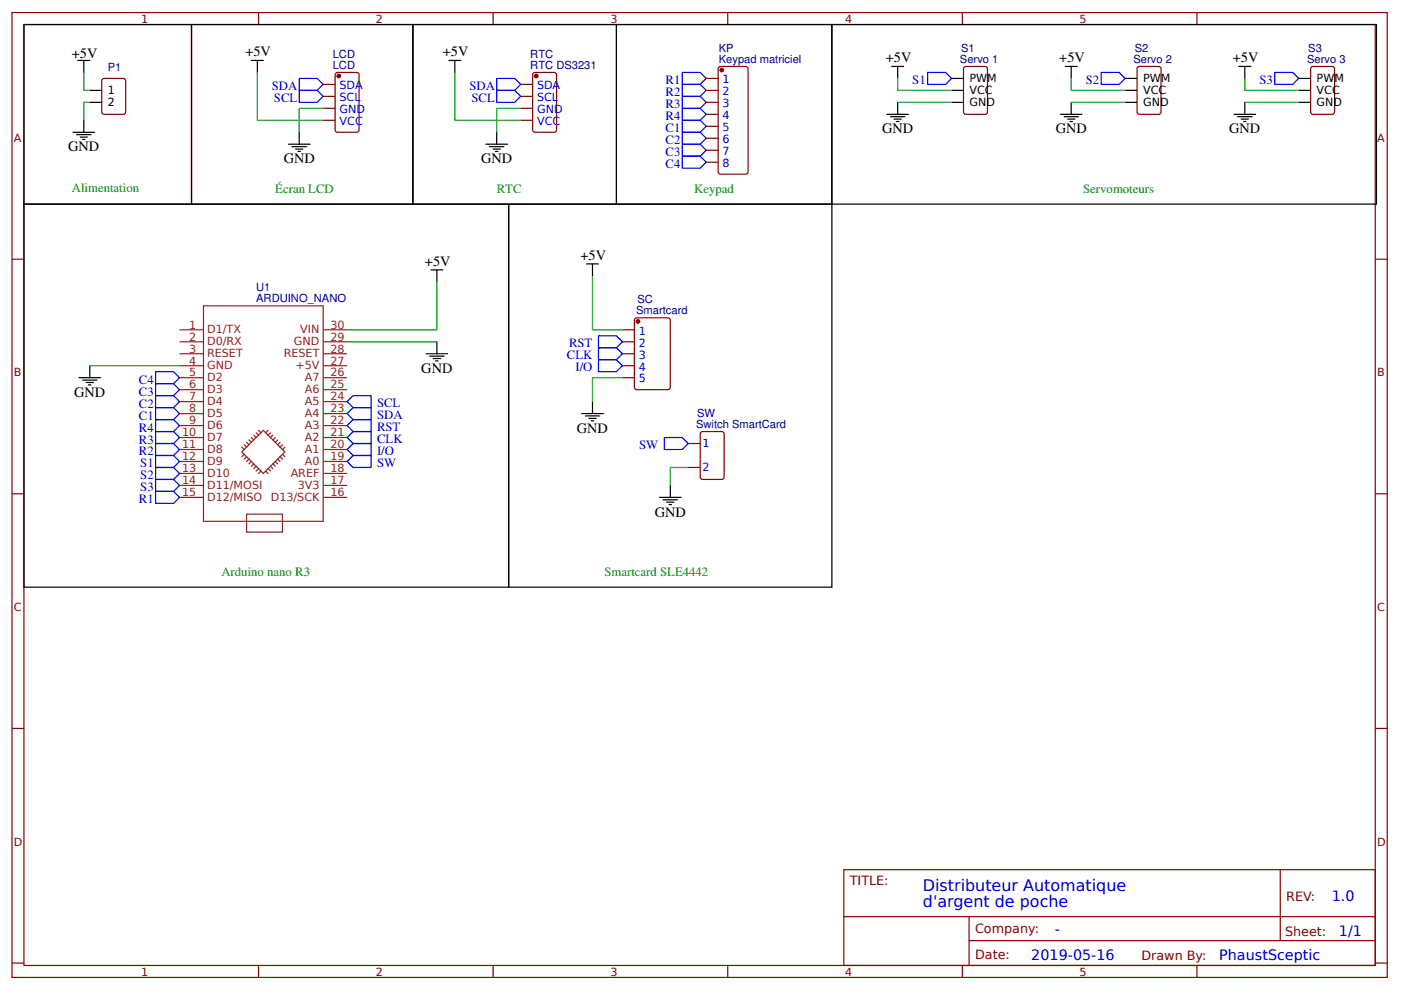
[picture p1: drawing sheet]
<svg xmlns="http://www.w3.org/2000/svg" width="310mm" height="219mm" viewBox="0 0 310 219" stroke-linecap="round" stroke-linejoin="round" font-family="sans-serif">
<g fill="none" stroke="#800" stroke-width=".26">
<path d="M2.6 2.8h304.1v213.2h-304.1zM5.3 5.4h298.7v208h-298.7zM22.8 17.4l4.5-.1 .4 .3 .1 7.1-.3 .5-4.5 .1-.4-.3-.1-7.1zM57.1 2.8v2.6M71.4 18.7h2.7M74.3 16.1l4.5-.1 .5 .3 .1 12.4-.3 .5h-4.5l-.4-.2-.1-12.5zM109 2.8v2.6M115.1 18.7h2.6M118 16.1l4.5-.1 .5 .3v12.4l-.2 .5h-4.5l-.5-.2-.1-12.5zM156.1 17.3h2.6M156.1 20h2.6M159 14.8l5.8-.1 .3 .1 .3 .4v22.8l-.1 .2-.5 .3h-5.5l-.5-.3-.1-.2v-22.8z"/>
<path d="M160.9 2.8v2.6M212.7 2.8v2.6M213.1 14.9l.4-.2h4.3l.4 .2 .1 9.8-.3 .5-4.5 .1-.4-.3zM251.4 14.9l.5-.2h4.2l.5 .2v9.8l-.2 .5-4.5 .1-.5-.3zM264.6 2.8v2.6M289.8 14.9l.4-.2h4.3l.4 .2 .1 9.8-.3 .5-4.5 .1-.4-.3zM71.4 21.3h2.7M71.4 23.9h2.7M71.4 26.6h2.7M115.1 21.3h2.6M115.1 23.9h2.6M115.1 26.6h2.6"/>
<path d="M156.1 22.6h2.6M156.1 25.3h2.6M156.1 27.9h2.6M156.1 30.6h2.6M156.1 33.2h2.6M156.1 35.9h2.6M2.6 57.3h2.7M304 57.3h2.7M137.6 72.9h2.6M137.6 75.5h2.6M137.6 78.2h2.6M140.5 70.3l7.1-.1 .5 .3 .1 15.1-.3 .4-7.1 .1-.5-.2-.1-15.1z"/>
<path d="M137.6 80.8h2.6M137.6 83.5h2.6M152.1 98h2.7M155 95.5l4.5-.1 .5 .2 .1 9.8-.3 .5-4.5 .1-.4-.3-.1-9.8zM2.6 109.1h2.7M152.1 103.3h2.7M304 109.1h2.7M2.6 161h2.7M304 161h2.7M186.5 192.2h117.5v21.2h-117.5zM283 192.2v15.7M2.6 212.9h2.7"/>
<path d="M57.1 213.4v2.6M109 213.4v2.6M160.9 213.4v2.6M186.6 202.6h117.3M212.7 213.4v2.6M214.2 207.9h89.7M214.2 202.6v10.6M264.6 213.4v2.6M304 212.9h2.7"/>
</g>
<g fill="none" stroke="#8d2323" stroke-width=".26">
<path d="M39.7 78.2h5.3M39.7 75.5h5.3M39.7 72.9h5.3M45 67.6h26.4v47.6h-26.4zM71.4 78.2h5.3M71.4 75.5h5.3M71.4 72.9h5.3M39.7 99.4h5.3M39.7 96.7h5.3M39.7 94.1h5.3M39.7 91.4h5.3M39.7 88.8h5.3"/>
<path d="M39.7 86.1h5.3M39.7 83.5h5.3M39.7 80.8h5.3M53.4 99.9l4.8-4.8 4.8 4.8-4.8 4.7zM53.4 98.8l.6 .6M54 98.3l.5 .5M54.5 97.8l.5 .5M55 97.2l.6 .6M55.6 96.7l.5 .5M56.1 96.2l.5 .5M56.6 95.6l.5 .6M57.1 95.1l.6 .5"/>
<path d="M59.3 95.1l-.6 .5M59.8 95.6l-.5 .6M60.3 96.2l-.5 .5M60.9 96.7l-.6 .5M61.4 97.2l-.5 .6M61.9 97.8l-.5 .5M62.4 98.3l-.5 .5M63 98.8l-.6 .6M71.4 99.4h5.3M71.4 96.7h5.3M71.4 94.1h5.3M71.4 91.4h5.3"/>
<path d="M71.4 88.8h5.3M71.4 86.1h5.3M71.4 83.5h5.3M71.4 80.8h5.3M39.7 107.3h5.3M39.7 104.6h5.3M39.7 102h5.3M39.7 109.9h5.3M54 100.4l-.6 .5M54.5 113.6h7.9v4h-7.9zM54.5 100.9l-.5 .6M55 101.5l-.5 .5"/>
<path d="M55.6 102l-.6 .5M56.1 102.5l-.5 .6M56.6 103.1l-.5 .5M57.1 103.6l-.5 .5M57.7 104.1l-.6 .5M58.7 104.1l.6 .5M59.3 103.6l.5 .5M59.8 103.1l.5 .5M60.3 102.5l.6 .6M60.9 102l.5 .5M61.4 101.5l.5 .5M61.9 100.9l.5 .6"/>
<path d="M62.4 100.4l.6 .5M71.4 107.3h5.3M71.4 104.6h5.3M71.4 102h5.3M71.4 109.9h5.3"/>
</g>
<g fill="none" stroke="#000" stroke-width=".26">
<path d="M5.3 5.4h37v39.7h-37zM17.2 13.4h2.6M18.5 13.4v2.6M19.8 20h2.7M42.3 5.4h49v39.7h-49zM55.6 13.4h2.6M56.9 13.4v2.6M91.3 5.4h45v39.7h-45zM99.2 13.4h2.7M100.5 13.4v2.6M136.3 5.4h47.6v39.7h-47.6zM183.9 5.4h120.4v39.7h-120.4z"/>
<path d="M197.1 14.7h2.7M198.4 14.7v2.6M210.3 20h2.7M210.3 17.3h2.7M235.5 14.7h2.6M236.8 14.7v2.6M248.7 20h2.7M248.7 17.3h2.7M273.8 14.7h2.7M275.2 14.7v2.6M287.1 20h2.6M287.1 17.3h2.6"/>
<path d="M16.1 29.2h4.8M16.9 29.8h3.2M17.7 30.3h1.6M18.3 30.8h.5M18.5 26.6v2.6M19.8 22.6h2.7M63.8 31.9h4.7M64.6 32.4h3.1M65.4 32.9h1.5M65.9 33.5h.5M66.1 29.2v2.7M107.4 31.9h4.8"/>
<path d="M108.2 32.4h3.2M109 32.9h1.6M109.5 33.5h.6M109.8 29.2v2.7M196.1 25.3h4.7M196.8 25.8h3.2M197.6 26.3h1.6M198.2 26.9h.5M198.4 22.6v2.7M210.3 22.6h2.7M234.4 25.3h4.8M235.2 25.8h3.2"/>
<path d="M236 26.3h1.6M236.5 26.9h.6M236.8 22.6v2.7M248.7 22.6h2.7M272.8 25.3h4.7M273.6 25.8h3.2M274.4 26.3h1.6M274.9 26.9h.5M275.2 22.6v2.7M287.1 22.6h2.6M5.3 45.1h107.1v84.7h-107.1zM95.2 59.7h2.7"/>
<path d="M96.6 59.7v2.6M112.4 45.1h71.5v84.7h-71.5zM129.6 58.3h2.7M131 58.3v2.7M94.2 78.2h4.8M95 78.7h3.2M95.8 79.2h1.6M96.3 79.8h.5M96.6 75.5v2.7M17.5 83.5h4.7M18.3 84h3.1M19 84.5h1.6"/>
<path d="M19.6 85.1h.5M19.8 80.8v2.7M128.6 91.4h4.7M129.4 91.9h3.2M130.2 92.5h1.6M130.7 93h.5M131 88.8v2.6M145.8 109.9h4.7M146.6 110.5h3.2M147.4 111h1.6M147.9 111.5h.5M148.2 107.3v2.6"/>
</g>
<g fill="none" stroke="#080" stroke-width=".26">
<path d="M18.5 16v4h1.3M56.9 16v10.6h14.5M100.5 16v10.6h14.6M198.4 17.3v2.7h11.9M236.8 17.3v2.7h11.9M275.2 17.3v2.7h11.9M19.8 22.6h-1.3v4M71.4 23.9h-5.3v5.3M115.1 23.9h-5.3v5.3M198.4 22.6h11.9M236.8 22.6h11.9M275.2 22.6h11.9"/>
<path d="M76.7 75.5h19.9M96.6 62.3v10.6h-19.9M131 61v11.9h6.6M19.8 80.8h19.9M137.6 83.5h-6.6v5.3M152.1 103.3h-3.9v4"/>
</g>
<g fill="none" stroke="#00f" stroke-width=".26">
<path d="M66.1 17.3h4l1.3 1.4-1.3 1.3h-4zM66.1 20h4l1.3 1.3-1.3 1.3h-4zM109.8 17.3h4l1.3 1.4-1.3 1.3h-4zM109.8 20h4l1.3 1.3-1.3 1.3h-4zM150.8 16h4l1.3 1.3-1.3 1.4h-4zM150.8 18.7h4l1.3 1.3-1.3 1.3h-4zM205.1 16h3.9l1.3 1.3-1.3 1.4h-3.9zM243.4 16h4l1.3 1.3-1.3 1.4h-4zM281.8 16h4l1.3 1.3-1.3 1.4h-4zM150.8 21.3h4l1.3 1.3-1.3 1.3h-4zM150.8 23.9h4l1.3 1.4-1.3 1.3h-4zM150.8 26.6h4l1.3 1.3-1.3 1.3h-4z"/>
<path d="M150.8 29.2h4l1.3 1.4-1.3 1.3h-4zM150.8 31.9h4l1.3 1.3-1.3 1.3h-4zM150.8 34.5h4l1.3 1.4-1.3 1.3h-4zM132.3 74.2h4l1.3 1.3-1.3 1.4h-4zM132.3 76.9h4l1.3 1.3-1.3 1.3h-4zM132.3 79.5h4l1.3 1.3-1.3 1.4h-4zM34.4 98h4l1.3 1.4-1.3 1.3h-4zM34.4 95.4h4l1.3 1.3-1.3 1.3h-4zM34.4 92.7h4l1.3 1.4-1.3 1.3h-4zM34.4 90.1h4l1.3 1.3-1.3 1.3h-4zM34.4 87.4h4l1.3 1.4-1.3 1.3h-4zM34.4 84.8h4l1.3 1.3-1.3 1.3h-4z"/>
<path d="M34.4 82.2h4l1.3 1.3-1.3 1.3h-4zM76.7 94.1l1.4-1.4h3.9v2.7h-3.9zM78.1 90.1h3.9v2.6h-3.9l-1.4-1.3zM78.1 87.4h3.9v2.7h-3.9l-1.4-1.3zM78.1 95.4h3.9v2.6h-3.9l-1.4-1.3zM78.1 98h3.9v2.7h-3.9l-1.4-1.3zM146.8 96.7h4l1.3 1.3-1.3 1.4h-4zM34.4 108.6h4l1.3 1.3-1.3 1.4h-4zM34.4 100.7h4l1.3 1.3-1.3 1.3h-4zM34.4 103.3h4l1.3 1.3-1.3 1.4h-4zM34.4 106h4l1.3 1.3-1.3 1.3h-4zM78.1 100.7h3.9v2.6h-3.9l-1.4-1.3z"/>
</g>
<g fill="#800" stroke="#800" stroke-width=".26">
<circle cx="74.9" cy="16.8" r=".4"/>
<circle cx="118.5" cy="16.8" r=".4"/>
<circle cx="159.5" cy="15.5" r=".4"/>
<circle cx="141" cy="71" r=".4"/>
</g>
<g font-size="3.5" fill="#00f">
<text x="204" y="196.9">Distributeur Automatique</text>
<text x="204" y="200.5">d'argent de poche</text>
</g>
<g font-size="3.2">
<text x="15.9" y="12.8">+5V</text>
<text x="54.2" y="12.4">+5V</text>
<text x="97.9" y="12.4">+5V</text>
<text x="195.8" y="13.8">+5V</text>
<text x="234.2" y="13.8">+5V</text>
<text x="272.5" y="13.8">+5V</text>
<text x="195" y="29.5">GND</text>
<text x="233.4" y="29.5">GND</text>
<text x="271.7" y="29.5">GND</text>
<text x="15.1" y="33.5">GND</text>
<text x="62.7" y="36.1">GND</text>
<text x="106.4" y="36.1">GND</text>
<text x="93.9" y="58.7">+5V</text>
<text x="128.3" y="57.4">+5V</text>
<text x="93.1" y="82.4">GND</text>
<text x="16.4" y="87.7">GND</text>
<text x="127.5" y="95.6">GND</text>
<text x="144.7" y="114.2">GND</text>
</g>
<g font-size="3.2" fill="#00f">
<text x="294.4" y="199.2">1.0</text>
<text x="233.2" y="206.3">-</text>
<text x="296" y="206.9">1/1</text>
<text x="228" y="212.2">2019-05-16</text>
<text x="269.5" y="212.1">PhaustSceptic</text>
</g>
<g font-size="2.8" fill="#00f">
<text x="60.1" y="20">SDA</text>
<text x="60.6" y="22.6">SCL</text>
<text x="103.8" y="20">SDA</text>
<text x="104.2" y="22.6">SCL</text>
<text x="147.1" y="18.7">R1</text>
<text x="147.1" y="21.3">R2</text>
<text x="147.1" y="23.9">R3</text>
<text x="201.7" y="18.7">S1</text>
<text x="240" y="18.7">S2</text>
<text x="278.4" y="18.7">S3</text>
<text x="147.1" y="26.6">R4</text>
<text x="147.1" y="29.2">C1</text>
<text x="147.1" y="31.9">C2</text>
<text x="147.1" y="34.5">C3</text>
<text x="147.1" y="37.2">C4</text>
<text x="125.8" y="76.8">RST</text>
<text x="125.3" y="79.4">CLK</text>
<text x="127.2" y="82.1">I/O</text>
<text x="30.7" y="87.4">C3</text>
<text x="30.7" y="84.8">C4</text>
<text x="83.3" y="90">SCL</text>
<text x="30.7" y="95.4">R4</text>
<text x="30.7" y="92.7">C1</text>
<text x="30.7" y="90.1">C2</text>
<text x="83.3" y="92.6">SDA</text>
<text x="83.3" y="95.3">RST</text>
<text x="30.7" y="100.7">R2</text>
<text x="30.7" y="98">R3</text>
<text x="83.3" y="97.9">CLK</text>
<text x="83.3" y="100.6">I/O</text>
<text x="141.3" y="99.3">SW</text>
<text x="31" y="103.3">S1</text>
<text x="31" y="106">S2</text>
<text x="83.3" y="103.2">SW</text>
<text x="30.7" y="111.3">R1</text>
<text x="31" y="108.6">S3</text>
</g>
<g font-size="2.8" fill="#090">
<text x="15.9" y="42.5">Alimentation</text>
<text x="60.9" y="42.7">Écran LCD</text>
<text x="109.8" y="42.7">RTC</text>
<text x="153.5" y="42.7">Keypad</text>
<text x="239.4" y="42.7">Servomoteurs</text>
<text x="48.9" y="127.4">Arduino nano R3</text>
<text x="133.6" y="127.4">Smartcard SLE4442</text>
</g>
<g font-size="2.8" fill="#800">
<text x="187.9" y="195.7">TITLE:</text>
<text x="284.3" y="199.2">REV:</text>
<text x="215.5" y="206.3">Company:</text>
<text x="284.1" y="206.8">Sheet:</text>
<text x="215.5" y="212.1">Date:</text>
<text x="252.3" y="212.1">Drawn By:</text>
</g>
<g font-size="2.5" fill="#800">
<text x="31.2" y="5">1</text>
<text x="83.1" y="5">2</text>
<text x="134.9" y="5">3</text>
<text x="186.8" y="5">4</text>
<text x="238.7" y="5">5</text>
<text x="3" y="31.4">A</text>
<text x="304.4" y="31.4">A</text>
<text x="3" y="83.2">B</text>
<text x="304.4" y="83.2">B</text>
<text x="3" y="135.1">C</text>
<text x="304.4" y="135.1">C</text>
<text x="3" y="186.9">D</text>
<text x="304.4" y="186.9">D</text>
<text x="31.2" y="215.6">1</text>
<text x="83.1" y="215.6">2</text>
<text x="134.9" y="215.6">3</text>
<text x="186.8" y="215.6">4</text>
<text x="238.7" y="215.6">5</text>
</g>
<g font-size="2.5" fill="#000080">
<text x="158.9" y="11.5">KP</text>
<text x="212.5" y="11.5">S1</text>
<text x="250.8" y="11.5">S2</text>
<text x="289.2" y="11.5">S3</text>
<text x="23.8" y="15.6">P1</text>
<text x="73.6" y="15.2">LCD</text>
<text x="73.6" y="12.8">LCD</text>
<text x="117.2" y="15.2">RTC DS3231</text>
<text x="117.2" y="12.8">RTC</text>
<text x="158.9" y="13.9">Keypad matriciel</text>
<text x="212.2" y="13.9">Servo 1</text>
<text x="250.6" y="13.9">Servo 2</text>
<text x="288.9" y="13.9">Servo 3</text>
<text x="56.6" y="64.4">U1</text>
<text x="56.6" y="66.8">ARDUINO_NANO</text>
<text x="140.6" y="69.5">Smartcard</text>
<text x="140.9" y="67.1">SC</text>
<text x="153.9" y="94.6">Switch SmartCard</text>
<text x="154.1" y="92.2">SW</text>
</g>
<g font-size="2.5">
<text x="23.8" y="20.8">1</text>
<text x="23.8" y="23.4">2</text>
<text x="214.3" y="23.4">GND</text>
<text x="214.3" y="18.1">PWM</text>
<text x="214.3" y="20.8">VCC</text>
<text x="252.7" y="23.4">GND</text>
<text x="252.7" y="18.1">PWM</text>
<text x="252.7" y="20.8">VCC</text>
<text x="291" y="23.4">GND</text>
<text x="291" y="18.1">PWM</text>
<text x="291" y="20.8">VCC</text>
</g>
<g font-size="2.5" fill="#00f">
<text x="75.1" y="19.7">SDA</text>
<text x="75.1" y="22.4">SCL</text>
<text x="118.7" y="19.7">SDA</text>
<text x="118.7" y="22.4">SCL</text>
<text x="159.7" y="18.4">1</text>
<text x="159.7" y="21">2</text>
<text x="159.7" y="23.7">3</text>
<text x="75.1" y="25">GND</text>
<text x="75.1" y="27.6">VCC</text>
<text x="118.7" y="25">GND</text>
<text x="118.7" y="27.6">VCC</text>
<text x="159.7" y="26.3">4</text>
<text x="159.7" y="29">5</text>
<text x="159.7" y="31.6">6</text>
<text x="159.7" y="34.3">7</text>
<text x="159.7" y="36.9">8</text>
<text x="141.2" y="74">1</text>
<text x="141.2" y="76.6">2</text>
<text x="141.2" y="79.2">3</text>
<text x="141.2" y="81.9">4</text>
<text x="141.2" y="84.5">5</text>
<text x="155.3" y="98.8">1</text>
<text x="155.3" y="104.1">2</text>
</g>
<g font-size="2.5" fill="#8d2323">
<text x="41.8" y="77.9">3</text>
<text x="41.8" y="75.3">2</text>
<text x="41.8" y="72.6">1</text>
<text x="45.8" y="76.3">D0/RX</text>
<text x="45.8" y="73.7">D1/TX</text>
<text x="65" y="76.3">GND</text>
<text x="66.4" y="73.7">VIN</text>
<text x="73" y="72.6">30</text>
<text x="73" y="75.3">29</text>
<text x="73" y="77.9">28</text>
<text x="41.8" y="83.2">5</text>
<text x="41.8" y="80.6">4</text>
<text x="45.8" y="81.6">GND</text>
<text x="45.8" y="79">RESET</text>
<text x="62.7" y="79">RESET</text>
<text x="65.3" y="81.6">+5V</text>
<text x="73" y="80.6">27</text>
<text x="73" y="83.2">26</text>
<text x="41.8" y="88.5">7</text>
<text x="41.8" y="85.9">6</text>
<text x="45.8" y="89.6">D4</text>
<text x="45.8" y="86.9">D3</text>
<text x="45.8" y="84.3">D2</text>
<text x="67.4" y="84.3">A7</text>
<text x="67.4" y="86.9">A6</text>
<text x="67.4" y="89.6">A5</text>
<text x="73" y="85.9">25</text>
<text x="73" y="88.5">24</text>
<text x="41.8" y="93.8">9</text>
<text x="41.8" y="91.1">8</text>
<text x="45.8" y="94.9">D6</text>
<text x="45.8" y="92.2">D5</text>
<text x="67.4" y="92.2">A4</text>
<text x="67.4" y="94.9">A3</text>
<text x="73" y="91.1">23</text>
<text x="73" y="93.8">22</text>
<text x="40.2" y="101.7">12</text>
<text x="40.2" y="99.1">11</text>
<text x="40.2" y="96.4">10</text>
<text x="45.8" y="100.1">D8</text>
<text x="45.8" y="97.5">D7</text>
<text x="67.4" y="97.5">A2</text>
<text x="67.4" y="100.1">A1</text>
<text x="73" y="96.4">21</text>
<text x="73" y="99.1">20</text>
<text x="73" y="101.7">19</text>
<text x="40.2" y="107">14</text>
<text x="40.2" y="104.4">13</text>
<text x="45.8" y="105.4">D10</text>
<text x="45.8" y="102.8">D9</text>
<text x="64.3" y="105.4">AREF</text>
<text x="67.4" y="102.8">A0</text>
<text x="73" y="104.4">18</text>
<text x="73" y="107">17</text>
<text x="40.2" y="109.7">15</text>
<text x="45.8" y="108.1">D11/MOSI</text>
<text x="45.8" y="110.7">D12/MISO</text>
<text x="59.8" y="110.7">D13/SCK</text>
<text x="65.8" y="108.1">3V3</text>
<text x="73" y="109.7">16</text>
</g>
</svg>
